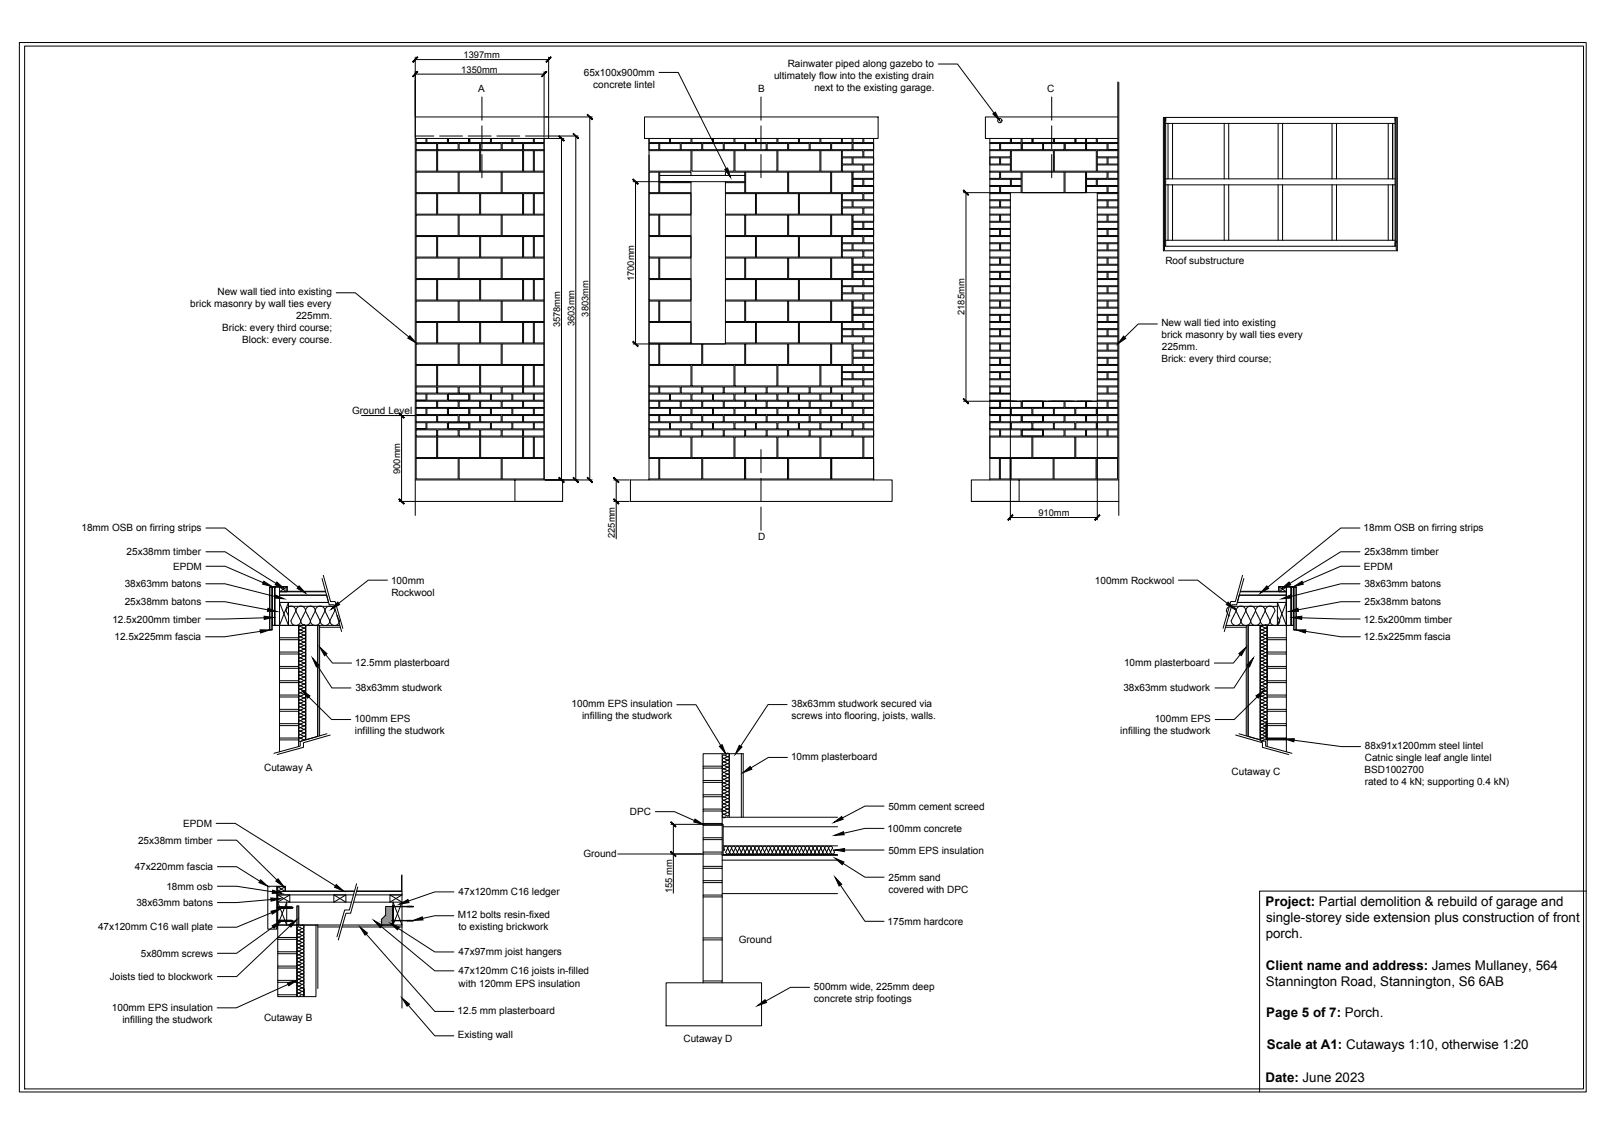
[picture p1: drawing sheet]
<svg xmlns="http://www.w3.org/2000/svg" width="841mm" height="594mm" viewBox="0 0 841 594" stroke-linecap="round" stroke-linejoin="round" font-family="sans-serif">
<!-- layer: 0 -->
<g fill="none" stroke="#000" stroke-width=".52">
<path d="M10 22h821v550h-821zM13 24h816v546h-816zM217 30v42M217 31h70M217 39h68M285 38v34M287 30v31M345 38h10l25 50M491 34h10l20 25M217 42v228M252 51v12M399 51v12"/>
<path d="M551 51v12M585 43v163h-5v-3h5M586 43v227M217 61h93M217 71h10M218 75h11v3h-11zM218 79h11v11h-11zM218 73v2M223 75h-5h5M223 73v2M224 73v2h10v-2M229 75h11v3h-11z"/>
<path d="M229 79h22v11h-22zM230 71h12M235 73v2h11v-2v2h-11zM240 75h11v3h-11zM245 71h12M246 73v2h11v-2M252 75h10v3h-10zM252 79h22v11h-22zM252 66v12M257 73v2h11v-2M260 71h12M263 75h11v3h-11z"/>
<path d="M269 73v2h10v-2M274 79h5v11h-5zM274 75h11v3h-11zM275 71h10M280 73v2h5v-2v178M285 79h-5v11h5M286 73h9M286 71h17M287 61v12h-70M294 73v178M302 71v180M309 61v190"/>
<path d="M338 61h122v12h-122zM340 75h5v3h-5zM345 75h11v3h-11zM351 73v2h-11v-2v17h22v-11h-22M351 73v2h11v-2M357 75h10v3h-10zM362 79h22v11h-22zM362 73v2h11v-2M368 75h11v3h-11zM374 73v2h10v-2M379 75h11v3h-11zM385 79h22v11h-22z"/>
<path d="M385 73v2h11v-2M390 75h11v3h-11zM396 73v2h11v-2M399 66v12M402 75h10v3h-10zM407 79h22v11h-22zM407 73v2h11v-2M413 75h11v3h-11zM419 73v2h10v-2M424 75h11v3h-11zM430 79h11v11h-11zM430 73v2h11v-2"/>
<path d="M436 75h10v3h-10zM441 79h11v3h-11zM441 73v2h5v-2M447 75h10v3h-10zM447 73v2h5v-2M452 73v2h5M457 73v178h10v12h-137v-12h10v-170M457 79h-5v3h5M518 79h11v3h-11M518 75h5v3h-5M518 73v178M518 73h67"/>
<path d="M524 75h11v3h-11zM529 73v2h-11M530 79h22v11h-22zM535 73v2h-5v-2v2M535 75h11v3h-11zM535 73v2h5v-2M535 75v3M546 75h11v3h-11zM546 75v3M551 66v12M552 73v2h-11v-2v2M552 79h22v11h-22z"/>
<path d="M558 75h10v3h-10zM558 75v3M563 73v2h-11v-2v2M563 73v2v-2M568 73v2h-5M569 73v2h5v-2M569 75h11v3h-11zM575 73v2h10M585 79h-10v3h10M585 61h-69v12h2M585 75h-5v3h5M610 62v67z"/>
<path d="M610 62h-1v69M610 63v-1h121v1M610 65h121M612 65v29M614 65v29M641 65v29M643 65v29M669 65v29M672 65v29M698 65v29M700 65v29M727 65v29"/>
<path d="M729 65v29M731 62v67zM731 62h1v69M218 90h22v11h-22zM240 90h22v11h-22zM252 81v12M263 90h22v11h-22zM333 95v85M340 90h5v11h-5zM345 92h45M362 95v85M362 92v-2h-17v5"/>
<path d="M362 96h-17v5h17M380 96h10v5h-10M380 92v-2h10v5h-58M380 95v85h-18M390 90h22v11h-22zM399 81v12M413 90h22v11h-22zM436 90h10v11h-10zM441 86h11v4h-11zM441 83h5v3h-5zM446 90v11M447 98h10v3h-10z"/>
<path d="M447 94h5v3h-5zM447 90h10v3h-10zM447 83h10v3h-10zM457 86h-5v4h5M457 94h-5v3h5M518 86h11v4h-11h5v3h-5M518 94h11v3h-11M518 98h5v3M518 83h5v3h-5M524 90h11v3h-11zM524 83h5v3h-5zM530 94h5v3h-5z"/>
<path d="M551 81v12M558 90h10v11h-10zM569 90h11v3h-11zM569 94h5v3h-5zM569 90v3M575 83h5v3h-5zM585 86h-10v4h10h-5v3h5M585 94h-10v3h10M585 98h-5v3h5M585 83h-5v3h5M610 97h121M610 94h121"/>
<path d="M612 97v29M614 97v29M641 97v29M643 97v29M669 97v29M672 97v29M698 97v29M700 97v29M727 97v29M729 97v29M218 113h22v10h-22zM218 101h11v11h-11z"/>
<path d="M229 101h22v11h-22zM240 113h22v10h-22zM252 101h22v11h-22zM263 113h22v10h-22zM274 101h5v11h-5zM285 101h-5v11h5M340 113h5v10h-5zM340 101h22v11h-22zM362 113h-17v10h17M380 113h10v10h-10M380 101h16v11h-16M390 113h22v10h-22z"/>
<path d="M396 101h22v11h-22zM413 113h22v10h-22zM419 101h22v11h-22zM436 113h10v10h-10zM441 109h11v3h-11zM441 101h11v4h-11zM441 105h5v3h-5zM446 113v10M447 116h5v4h-5zM447 113h10v3h-10zM447 105h10v3h-10zM457 109h-5v3h5"/>
<path d="M457 101h-5v4h5M457 116h-5v4h5M505 101h75v-3h-11v3M506 101v109M518 116h11M518 120h11M518 113h5v3h-5M518 101h11M518 112h11M518 105h5v3h-5M518 109h11M518 105h11"/>
<path d="M524 101v-3h11v3M529 113h-5v3h5M529 105h-5v3h5M529 101v105M535 101v-11h22v11M575 116h10M575 120h10M575 113h5v3h-5M575 101h10M575 112h10M575 101v109M575 105h5v3h-5"/>
<path d="M575 109h10M575 105h10M585 113h-5v3h5M585 105h-5v3h5M218 135h22v11h-22zM218 124h11v11h-11zM229 124h22v11h-22zM240 135h22v11h-22zM252 124h22v11h-22zM263 135h22v11h-22zM274 124h5v11h-5zM285 124h-5v11h5"/>
<path d="M340 135h5v11h-5zM340 124h22v11h-22zM362 135h-17v11h17M380 135h10v11h-10M380 124h16v11h-16M390 135h22v11h-22zM396 124h22v11h-22zM413 135h22v11h-22zM419 124h22v11h-22zM436 135h10v11h-10zM441 131h11v4h-11zM441 124h11v3h-11z"/>
<path d="M441 128h5v3h-5zM446 135v11M447 139h5v3h-5zM447 135h10v3h-10zM447 128h10v3h-10zM447 120h10v3h-10zM457 131h-5v4h5M457 124h-5v3h5M457 139h-5v3h5M518 139h11M518 135h5v3h-5M518 120h5v3h-5"/>
<path d="M518 124h11M518 135h11M518 128h5v3h-5M518 131h11M518 127h11M529 135h-5v3h5M529 120h-5v3h5M529 128h-5v3h5M575 139h10M575 135h5v3h-5M575 120h5v3h-5M575 124h10"/>
<path d="M575 135h10M575 128h5v3h-5M575 131h10M575 127h10M585 135h-5v3h5M585 120h-5v3h5M585 128h-5v3h5M609 131h123M610 129v2h-1M610 126h121M731 127v2h-121M731 129v2h1"/>
<path d="M176 153h10l28 24M218 158h22v10h-22zM218 146h11v11h-11zM229 146h22v11h-22zM240 158h22v10h-22zM252 146h22v11h-22zM263 158h22v10h-22zM274 146h5v11h-5zM285 146h-5v11h5M340 158h5v10h-5zM340 146h22v11h-22zM362 158h-17v10h17"/>
<path d="M380 158h10v10h-10M380 146h16v11h-16M390 158h22v10h-22zM396 146h22v11h-22zM413 158h22v10h-22zM419 146h22v11h-22zM436 158h10v10h-10zM441 154h11v3h-11zM441 146h11v4h-11zM441 150h5v3h-5zM446 158v10M447 158h10v3h-10z"/>
<path d="M447 150h10v3h-10zM447 143h10v3h-10zM457 154h-5v3h5M457 146h-5v4h5M518 142h11M518 158h5v3h-5M518 143h5v3h-5M518 146h11M518 157h11M518 150h5v3h-5M518 154h11M518 150h11"/>
<path d="M529 158h-5v3h5M529 143h-5v3h5M529 150h-5v3h5M575 142h10M575 158h5v3h-5M575 143h5v3h-5M575 146h10M575 157h10M575 150h5v3h-5M575 154h10M575 150h10M585 158h-5v3h5"/>
<path d="M585 143h-5v3h5M585 150h-5v3h5M218 169h11v11h-11zM229 169h22v11h-22zM252 169h22v11h-22zM274 169h5v11h-5zM285 169h-5v11h5M340 169h22v11h-22zM380 169h16v11h-16M396 169h22v11h-22zM419 169h22v11h-22zM441 176h11v4h-11z"/>
<path d="M441 169h11v3h-11zM441 173h5v3h-5zM447 173h10v3h-10zM447 165h10v3h-10zM447 161h5v4h-5zM457 176h-5v4h5M457 169h-5v3h5M457 161h-5v4h5M518 161h11M518 165h11M518 169h11M518 180h11"/>
<path d="M518 165h5v3h-5M518 176h11M518 173h5v3h-5M518 172h11M529 165h-5v3h5M529 173h-5v3h5M575 161h10M575 165h10M575 169h10M575 180h10M575 165h5v3h-5M575 176h10"/>
<path d="M575 173h5v3h-5M575 172h10M585 165h-5v3h5M585 173h-5v3h5M606 170h-10l-7 7M218 180h22v11h-22zM218 191h11v11h-11zM229 191h22v11h-22zM240 180h22v11h-22zM252 191h22v11h-22zM263 180h22v11h-22zM274 191h5v11h-5z"/>
<path d="M285 191h-5v11h5M332 180h29M340 191h22v11h-22zM340 180h5v11h-5zM345 180h22v11h-22zM362 191h22v11h-22zM368 180h22v11h-22zM385 191h22v11h-22zM390 180h22v11h-22zM407 191h22v11h-22zM413 180h22v11h-22zM430 191h11v11h-11z"/>
<path d="M436 180h10v11h-10zM441 199h11v3h-11zM441 191h11v4h-11zM441 195h5v3h-5zM447 195h10v3h-10zM447 188h10v3h-10zM447 184h5v3h-5zM447 180h10v3h-10zM457 199h-5v3h5M457 191h-5v4h5M457 184h-5v3h5M518 184h11"/>
<path d="M518 187h11M518 180h5v3h-5M518 195h5v3h-5M518 199h11M518 195h11M518 191h11M518 188h5v3h-5M529 180h-5v3h5M529 195h-5v3h5M529 188h-5v3h5M575 184h10M575 187h10"/>
<path d="M575 180h5v3h-5M575 195h5v3h-5M575 199h10M575 195h10M575 191h10M575 188h5v3h-5M585 180h-5v3h5M585 195h-5v3h5M585 188h-5v3h5M189 218h28M210 218v45M218 218h11v3h-11z"/>
<path d="M218 210h11v3h-11zM218 203h11v3h-11zM218 217v-3h5v3M218 210v-4h5v4M223 217h-5h5M223 210h-5h5M224 214h10v3h-10zM224 206h10v4h-10zM229 218h11v3h-11zM229 210h11v3h-11zM229 203h11v3h-11zM235 214h11v3h-11z"/>
<path d="M235 206h11v4h-11zM240 218h11v3h-11zM240 210h11v3h-11zM240 203h11v3h-11zM246 214h11v3h-11zM246 206h11v4h-11zM252 218h10v3h-10zM252 210h10v3h-10zM252 203h10v3h-10zM257 214h11v3h-11zM257 206h11v4h-11zM263 218h11v3h-11z"/>
<path d="M263 210h11v3h-11zM263 203h11v3h-11zM269 214h10v3h-10zM269 206h10v4h-10zM274 218h11v3h-11zM274 210h11v3h-11zM274 203h11v3h-11zM280 214h5v3h-5zM280 206h5v4h-5zM340 214h11v3h-11zM340 206h11v4h-11zM340 203h5v3h-5z"/>
<path d="M340 210h5v3h-5zM340 218h5v3h-5zM345 218h11v3h-11zM345 210h11v3h-11zM345 203h11v3h-11zM351 214h11v3h-11zM351 206h11v4h-11zM357 218h10v3h-10zM357 210h10v3h-10zM357 203h10v3h-10zM362 214h11v3h-11zM362 206h11v4h-11z"/>
<path d="M368 218h11v3h-11zM368 210h11v3h-11zM368 203h11v3h-11zM374 214h10v3h-10zM374 206h10v4h-10zM379 218h11v3h-11zM379 210h11v3h-11zM379 203h11v3h-11zM385 214h11v3h-11zM385 206h11v4h-11zM390 218h11v3h-11zM390 210h11v3h-11z"/>
<path d="M390 203h11v3h-11zM396 214h11v3h-11zM396 206h11v4h-11zM402 218h10v3h-10zM402 210h10v3h-10zM402 203h10v3h-10zM407 214h11v3h-11zM407 206h11v4h-11zM413 218h11v3h-11zM413 210h11v3h-11zM413 203h11v3h-11zM419 214h10v3h-10z"/>
<path d="M419 206h10v4h-10zM424 218h11v3h-11zM424 210h11v3h-11zM424 203h11v3h-11zM430 214h11v3h-11zM430 206h11v4h-11zM436 218h10v3h-10zM436 210h10v3h-10zM436 203h10v3h-10zM441 214h11v3h-11zM441 206h11v4h-11zM447 218h10v3h-10z"/>
<path d="M447 210h10v3h-10zM447 203h10v3h-10zM457 214h-5v3h5M457 206h-5v4h5M505 210h26M518 214h11v3h-11zM518 206h11v4M518 218h62v3h-11v-3M518 213h5M518 203h5v3h-5M518 202h11M518 217h5"/>
<path d="M518 214h5M518 206h11M523 213h-5h5M523 218v3h-5M523 210v3M524 218h11v3h-11zM524 210h11v3h-11zM529 210h-11M529 203h-5v3h5M529 211v61M530 214h10v3h-10zM533 210h-10h49"/>
<path d="M534 210h14M535 218h11v3h-11zM535 210h11v3h-11zM541 214h11v3h-11zM546 218h11v3h-11zM546 210h11v3h-11zM549 210h14M552 210h.1M552 214h11v3h-11zM558 218h10v3h-10zM558 210h10v3h-10zM563 214h11v3h-11z"/>
<path d="M564 210h16v3h-11v-3M575 203h5v3h-5M575 206h10v4h-10M575 214h10v3h-10M575 211v61M575 202h10M580 210h5v3h-5zM580 218h5v3h-5zM218 225h11v3h-11zM218 229h11v11h-11zM218 225v-4h5v4M223 225h-5h5"/>
<path d="M224 221h10v4h-10zM229 225h11v3h-11zM229 229h22v11h-22zM235 221h11v4h-11zM240 225h11v3h-11zM246 221h11v4h-11zM252 225h10v3h-10zM252 229h22v11h-22zM257 221h11v4h-11zM263 225h11v3h-11zM269 221h10v4h-10zM274 229h5v11h-5z"/>
<path d="M274 225h11v3h-11zM280 221h5v4h-5zM285 229h-5v11h5M340 221h11v4h-11zM340 229h22v11h-22zM340 225h5v3h-5zM345 225h11v3h-11zM351 221h11v4h-11zM357 225h10v3h-10zM362 221h11v4h-11zM362 229h22v11h-22zM368 225h11v3h-11z"/>
<path d="M374 221h10v4h-10zM379 225h11v3h-11zM385 221h11v4h-11zM385 229h22v11h-22zM390 225h11v3h-11zM396 221h11v4h-11zM399 236v12M402 225h10v3h-10zM407 221h11v4h-11zM407 229h22v11h-22zM413 225h11v3h-11zM419 221h10v4h-10z"/>
<path d="M424 225h11v3h-11zM430 221h11v4h-11zM430 229h22v11h-22zM436 225h10v3h-10zM441 221h11v4h-11zM447 225h10v3h-10zM457 221h-5v4h5M457 229h-5v11h5M518 221h11v4h-11zM518 225h5v3h-5M518 229h22v11h-22M524 225h11v3h-11z"/>
<path d="M530 221h10v4h-10zM535 225h11v3h-11zM541 229h22v11h-22zM541 221h11v4h-11zM546 225h11v3h-11zM552 221h11v4h-11zM558 225h10v3h-10zM563 221h11v4h-11zM563 229h22v11h-22zM569 225h11v3h-11zM575 221h10v4h-10M580 225h5v3h-5z"/>
<path d="M217 251h78v12h-25v-12M218 240h22v11h-22zM240 240h22v11h-22zM285 240h-22v11h22M286 251h24M321 251h9M323 251v31M340 240h5v11h-5M345 240h22v11h-22zM368 240h22v11h-22zM390 240v11M390 240h22v11h-22z"/>
<path d="M399 251v12M412 240v11M413 240h22v11h-22zM436 240v11M457 251v-11h-21v11h21h-117M518 240h5v11h-5M524 240h5v11h-5zM529 240h23v11h-23zM534 251v12h-25v-12h77M552 240h22v11h-22zM574 240h11v11h-11zM108 277h10l38 31"/>
<path d="M209 263h86M321 263h9M399 266v12M509 263h77M529 271h46M712 277h-10l-38 31M108 297h10l20 8M108 289h10l27 17M712 297h-10l-20 8M712 289h-10l-27 17M108 306h10l26 6M108 315h10l22 4"/>
<path d="M141 308h1v22h-1zM142 308h-1v22h1v-23h8v3h20M143 308h1v20h-1zM144 308h-1v20h1M144 308h2v20h-2zM146 308h4v2h-4zM146 312v4h26M146 312h25l1 4h-26zM150 310l-4-2h-2v20h2l5-12v12h-5v-12l5 12h27M150 308l-4 2M151 318h25M169 303l3 14h3l4 14"/>
<path d="M169 301l4 14h2l5 14M171 310h-25v2h25M203 304h-10l-16 12M617 304h10l16 12M644 318h25M649 312h25v4h-26zM649 310h25v2h-25M651 301l-4 14h-2l-5 14M651 303l-3 14h-3l-4 14M670 308h4v2h-4zM670 310l4-2h2v20h-2l-5-12v12h5v-12l-5 12h-27M670 308l4 2"/>
<path d="M674 312v4h-26M674 308h2v20h-2zM676 308h1v20h-1M676 308h1v20h-1zM678 308h1v22h-1v-23h-8v3h-20M678 308h1v22h-1zM712 306h-10l-26 6M712 315h-10l-22 4M136 331l-18 3h-10M138 324h-30M146 335v-1h10v1M146 334v-6h10v6"/>
<path d="M155 320l-3 5a2.6 2.6 0 0 0 3 3 2.6 2.6 0 0 0 3-3M155 320a2.6 2.6 0 0 1 2-2 2.6 2.6 0 0 1 3 2M155 320l2 5M155 320a2.6 2.6 0 0 0-3-2 2.6 2.6 0 0 0-2 2l1 3M157 330l2 1M157 332l2 1M157 334l2 1M157 335l2 1M157 337l2 1M157 339l2 1M157 330a.9 .9 0 0 0-1 1 .9 .9 0 0 0 1 1M157 332a.9 .9 0 0 0-1 1 .9 .9 0 0 0 1 1"/>
<path d="M157 334a.9 .9 0 0 0-1 1 .9 .9 0 0 0 1 0M157 335a.9 .9 0 0 0-1 1 .9 .9 0 0 0 1 1M157 337a.9 .9 0 0 0-1 1 .9 .9 0 0 0 1 1M157 339a.9 .9 0 0 0-1 1 .9 .9 0 0 0 1 1M157 325a2.6 2.6 0 0 0 3 3 2.6 2.6 0 0 0 3-3M158 328l1-1a.9 .9 0 0 1 1 1 .9 .9 0 0 1-1 1M159 329l-2-1a.9 .9 0 0 0-1 1 .9 .9 0 0 0 1 1M159 329l-2 1M159 331l-2 1M159 333l-2 1M159 335h-2M159 336l-2 1"/>
<path d="M159 338l-2 1M159 329a.9 .9 0 0 1 1 1 .9 .9 0 0 1-1 1M159 331a.9 .9 0 0 1 1 1 .9 .9 0 0 1-1 1M159 333a.9 .9 0 0 1 1 1 .9 .9 0 0 1-1 1M159 335a.9 .9 0 0 1 1 0 .9 .9 0 0 1-1 1M159 336a.9 .9 0 0 1 1 1 .9 .9 0 0 1-1 1M159 338a.9 .9 0 0 1 1 1 .9 .9 0 0 1-1 1M160 320a2.6 2.6 0 0 1 3-2 2.6 2.6 0 0 1 2 2M160 320l-3 5M160 320l3 5M160 328h6v58l-6 2zM160 328v60"/>
<path d="M163 325a2.6 2.6 0 0 0 2 3 2.6 2.6 0 0 0 3-3M165 320a2.6 2.6 0 0 1 3-2 2.6 2.6 0 0 1 2 2M165 320l-2 5M165 320l3 5M166 328v58M167 329h11M168 325a2.6 2.6 0 0 0 2 3 2.6 2.6 0 0 0 3-3M170 320a2.6 2.6 0 0 1 3-2 2.6 2.6 0 0 1 2 2l-2 5M170 320l-2 5M170 320l3 5M177 323l1 2a2.6 2.6 0 0 1-3 3 2.6 2.6 0 0 1-2-3M177 323h.1"/>
<path d="M642 329h11M643 323h.1M647 320a2.6 2.6 0 0 1 3-2 2.6 2.6 0 0 1 2 2M647 320l-2 5a2.6 2.6 0 0 0 2 3 2.6 2.6 0 0 0 3-3M647 320l3 5M647 320a2.6 2.6 0 0 0-2-2 2.6 2.6 0 0 0-3 2l1 3M650 325a2.6 2.6 0 0 0 2 3 2.6 2.6 0 0 0 3-3M652 320a2.6 2.6 0 0 1 3-2 2.6 2.6 0 0 1 3 2M652 320l3 5M652 320l-2 5M654 328h6v60l-6-2zM654 328v58"/>
<path d="M655 325a2.6 2.6 0 0 0 2 3 2.6 2.6 0 0 0 3-3M657 320a2.6 2.6 0 0 1 3-2 2.6 2.6 0 0 1 3 2M657 320l3 5M657 320l-2 5M660 328v60M660 325a2.6 2.6 0 0 0 3 3 2.6 2.6 0 0 0 2-3M661 330l2 1M661 332l2 1M661 334l2 1M661 335l2 1M661 337l2 1M661 339l2 1"/>
<path d="M661 330a.9 .9 0 0 0-1 1 .9 .9 0 0 0 1 1M661 332a.9 .9 0 0 0-1 1 .9 .9 0 0 0 1 1M661 334a.9 .9 0 0 0-1 1 .9 .9 0 0 0 1 0M661 335a.9 .9 0 0 0-1 1 .9 .9 0 0 0 1 1M661 337a.9 .9 0 0 0-1 1 .9 .9 0 0 0 1 1M661 339a.9 .9 0 0 0-1 1 .9 .9 0 0 0 1 1M662 328l1-1a.9 .9 0 0 1 1 1 .9 .9 0 0 1-1 1M663 320a2.6 2.6 0 0 1 2-2 2.6 2.6 0 0 1 3 2l-3 5M663 320l2 5M663 320l-3 5M663 329l-2-1a.9 .9 0 0 0-1 1 .9 .9 0 0 0 1 1M663 329l-2 1"/>
<path d="M663 331l-2 1M663 333l-2 1M663 335h-2M663 336l-2 1M663 338l-2 1M663 329a.9 .9 0 0 1 1 1 .9 .9 0 0 1-1 1M663 331a.9 .9 0 0 1 1 1 .9 .9 0 0 1-1 1M663 333a.9 .9 0 0 1 1 1 .9 .9 0 0 1-1 1M663 335a.9 .9 0 0 1 1 0 .9 .9 0 0 1-1 1M663 336a.9 .9 0 0 1 1 1 .9 .9 0 0 1-1 1M663 338a.9 .9 0 0 1 1 1 .9 .9 0 0 1-1 1M664 335v-1h10v1"/>
<path d="M664 334v-6h10v6M669 323l1 2a2.5 2.5 0 0 1-2 3 2.5 2.5 0 0 1-3-3M682 324h30M684 331l18 3h10M146 358v-1h10v1v-30h11v58M146 357v-7h10v7M146 350v-1h10v1M146 349v-6h10v6M146 343v-1h10v1M146 342v-7h10v7M157 341l2 1M157 343l2 1"/>
<path d="M157 345l2 1h-2M157 346l2 1M157 348l2 1M157 352l2 1M157 354l2 1M157 356l2 1M157 357l2 1M157 359l2 1M157 341a.9 .9 0 0 0-1 1 .9 .9 0 0 0 1 1M157 343a.9 .9 0 0 0-1 1 .9 .9 0 0 0 1 1M157 345a.9 .9 0 0 0-1 1 .9 .9 0 0 0 1 0M157 346a.9 .9 0 0 0-1 1 .9 .9 0 0 0 1 1"/>
<path d="M157 348a.9 .9 0 0 0-1 1 .9 .9 0 0 0 1 1 .9 .9 0 0 0-1 1 .9 .9 0 0 0 1 1M157 352a.9 .9 0 0 0-1 1 .9 .9 0 0 0 1 1M157 354a.9 .9 0 0 0-1 1 .9 .9 0 0 0 1 1M157 356a.9 .9 0 0 0-1 0 .9 .9 0 0 0 1 1M157 357a.9 .9 0 0 0-1 1 .9 .9 0 0 0 1 1M157 359a.9 .9 0 0 0-1 1 .9 .9 0 0 0 1 1M159 340l-2 1M159 342l-2 1M159 344l-2 1M159 347l-2 1M159 349l-2 1 2 1M159 351l-2 1"/>
<path d="M159 353l-2 1M159 355l-2 1M159 357h-2M159 358l-2 1M159 340a.9 .9 0 0 1 1 1 .9 .9 0 0 1-1 1M159 342a.9 .9 0 0 1 1 1 .9 .9 0 0 1-1 1M159 344a.9 .9 0 0 1 1 1 .9 .9 0 0 1-1 0 .9 .9 0 0 1 1 1 .9 .9 0 0 1-1 1M159 347a.9 .9 0 0 1 1 1 .9 .9 0 0 1-1 1M159 349a.9 .9 0 0 1 1 1 .9 .9 0 0 1-1 1M159 351a.9 .9 0 0 1 1 1 .9 .9 0 0 1-1 1M159 353a.9 .9 0 0 1 1 1 .9 .9 0 0 1-1 1M159 355a.9 .9 0 0 1 1 1 .9 .9 0 0 1-1 0"/>
<path d="M159 357a.9 .9 0 0 1 1 0 .9 .9 0 0 1-1 1M159 358a.9 .9 0 0 1 1 1 .9 .9 0 0 1-1 1M166 349l8 11h10M171 343l3 4h10M649 343l-3 4h-10M654 349l-8 11h-10M661 341l2 1M661 343l2 1M661 345l2 1h-2M661 346l2 1M661 348l2 1M661 352l2 1"/>
<path d="M661 354l2 1M661 356l2 1M661 357l2 1M661 359l2 1M661 341a.9 .9 0 0 0-1 1 .9 .9 0 0 0 1 1M661 343a.9 .9 0 0 0-1 1 .9 .9 0 0 0 1 1M661 345a.9 .9 0 0 0-1 1 .9 .9 0 0 0 1 0M661 346a.9 .9 0 0 0-1 1 .9 .9 0 0 0 1 1M661 348a.9 .9 0 0 0-1 1 .9 .9 0 0 0 1 1 .9 .9 0 0 0-1 1 .9 .9 0 0 0 1 1M661 352a.9 .9 0 0 0-1 1 .9 .9 0 0 0 1 1M661 354a.9 .9 0 0 0-1 1 .9 .9 0 0 0 1 1M661 356a.9 .9 0 0 0-1 0 .9 .9 0 0 0 1 1"/>
<path d="M661 357a.9 .9 0 0 0-1 1 .9 .9 0 0 0 1 1M661 359a.9 .9 0 0 0-1 1 .9 .9 0 0 0 1 1M663 340l-2 1M663 342l-2 1M663 344l-2 1M663 347l-2 1M663 349l-2 1 2 1M663 351l-2 1M663 353l-2 1M663 355l-2 1M663 357h-2M663 358l-2 1"/>
<path d="M663 340a.9 .9 0 0 1 1 1 .9 .9 0 0 1-1 1M663 342a.9 .9 0 0 1 1 1 .9 .9 0 0 1-1 1M663 344a.9 .9 0 0 1 1 1 .9 .9 0 0 1-1 0 .9 .9 0 0 1 1 1 .9 .9 0 0 1-1 1M663 347a.9 .9 0 0 1 1 1 .9 .9 0 0 1-1 1M663 349a.9 .9 0 0 1 1 1 .9 .9 0 0 1-1 1M663 351a.9 .9 0 0 1 1 1 .9 .9 0 0 1-1 1M663 353a.9 .9 0 0 1 1 1 .9 .9 0 0 1-1 1M663 355a.9 .9 0 0 1 1 1 .9 .9 0 0 1-1 0M663 357a.9 .9 0 0 1 1 0 .9 .9 0 0 1-1 1M663 358a.9 .9 0 0 1 1 1 .9 .9 0 0 1-1 1M664 357v-7h10v7M664 350v-1h10v1"/>
<path d="M664 349v-6h10v6M664 343v-1h10v1M664 342v-7h10v7M674 358v-1h-10v1v-30h-11v58M146 379v-6h10v6M146 373v-1h10v1M146 372v-7h10v7M146 365v-1h10v1M146 364v-6h10v6M157 361l2 1M157 363l2 1M157 365l2 1"/>
<path d="M157 367h2M157 368l2 1M157 370l2 1M157 372l2 1M157 374l2 1M157 378h2M157 379l2 1M157 361a.9 .9 0 0 0-1 1 .9 .9 0 0 0 1 1M157 363a.9 .9 0 0 0-1 1 .9 .9 0 0 0 1 1M157 365a.9 .9 0 0 0-1 1 .9 .9 0 0 0 1 1M157 367a.9 .9 0 0 0-1 0 .9 .9 0 0 0 1 1M157 368a.9 .9 0 0 0-1 1 .9 .9 0 0 0 1 1"/>
<path d="M157 370a.9 .9 0 0 0-1 1 .9 .9 0 0 0 1 1M157 372a.9 .9 0 0 0-1 1 .9 .9 0 0 0 1 1M157 374a.9 .9 0 0 0-1 1 .9 .9 0 0 0 1 1 .9 .9 0 0 0-1 1 .9 .9 0 0 0 1 1M157 378a.9 .9 0 0 0-1 0 .9 .9 0 0 0 1 1M157 379a.9 .9 0 0 0-1 1 .9 .9 0 0 0 1 1M159 360l-2 1M159 362l-2 1M159 364l-2 1M159 366l-2 1M159 367l-2 1M159 369l-2 1M159 371l-2 1"/>
<path d="M159 373l-2 1M159 375l-2 1 2 1M159 377l-2 1M159 378l-2 1M159 360a.9 .9 0 0 1 1 1 .9 .9 0 0 1-1 1M159 362a.9 .9 0 0 1 1 1 .9 .9 0 0 1-1 1M159 364a.9 .9 0 0 1 1 1 .9 .9 0 0 1-1 1M159 366a.9 .9 0 0 1 1 1 .9 .9 0 0 1-1 0M159 367a.9 .9 0 0 1 1 1 .9 .9 0 0 1-1 1M159 369a.9 .9 0 0 1 1 1 .9 .9 0 0 1-1 1M159 371a.9 .9 0 0 1 1 1 .9 .9 0 0 1-1 1M159 373a.9 .9 0 0 1 1 1 .9 .9 0 0 1-1 1"/>
<path d="M159 375a.9 .9 0 0 1 1 1 .9 .9 0 0 1-1 1M159 377a.9 .9 0 0 1 1 1 .9 .9 0 0 1-1 0M159 378a.9 .9 0 0 1 1 1 .9 .9 0 0 1-1 1M162 365l12 12h10M354 369h10l13 22M412 369h-10l-14 22M658 365l-12 12h-10M661 361l2 1M661 363l2 1M661 365l2 1M661 367h2M661 368l2 1"/>
<path d="M661 370l2 1M661 372l2 1M661 374l2 1M661 378h2M661 379l2 1M661 361a.9 .9 0 0 0-1 1 .9 .9 0 0 0 1 1M661 363a.9 .9 0 0 0-1 1 .9 .9 0 0 0 1 1M661 365a.9 .9 0 0 0-1 1 .9 .9 0 0 0 1 1M661 367a.9 .9 0 0 0-1 0 .9 .9 0 0 0 1 1M661 368a.9 .9 0 0 0-1 1 .9 .9 0 0 0 1 1M661 370a.9 .9 0 0 0-1 1 .9 .9 0 0 0 1 1M661 372a.9 .9 0 0 0-1 1 .9 .9 0 0 0 1 1"/>
<path d="M661 374a.9 .9 0 0 0-1 1 .9 .9 0 0 0 1 1 .9 .9 0 0 0-1 1 .9 .9 0 0 0 1 1M661 378a.9 .9 0 0 0-1 0 .9 .9 0 0 0 1 1M661 379a.9 .9 0 0 0-1 1 .9 .9 0 0 0 1 1M663 360l-2 1M663 362l-2 1M663 364l-2 1M663 366l-2 1M663 367l-2 1M663 369l-2 1M663 371l-2 1M663 373l-2 1M663 375l-2 1 2 1"/>
<path d="M663 377l-2 1M663 378l-2 1M663 360a.9 .9 0 0 1 1 1 .9 .9 0 0 1-1 1M663 362a.9 .9 0 0 1 1 1 .9 .9 0 0 1-1 1M663 364a.9 .9 0 0 1 1 1 .9 .9 0 0 1-1 1M663 366a.9 .9 0 0 1 1 1 .9 .9 0 0 1-1 0M663 367a.9 .9 0 0 1 1 1 .9 .9 0 0 1-1 1M663 369a.9 .9 0 0 1 1 1 .9 .9 0 0 1-1 1M663 371a.9 .9 0 0 1 1 1 .9 .9 0 0 1-1 1M663 373a.9 .9 0 0 1 1 1 .9 .9 0 0 1-1 1M663 375a.9 .9 0 0 1 1 1 .9 .9 0 0 1-1 1M663 377a.9 .9 0 0 1 1 1 .9 .9 0 0 1-1 0"/>
<path d="M663 378a.9 .9 0 0 1 1 1 .9 .9 0 0 1-1 1M663 378v9h10h-10zM664 379v-6h10v6M664 373v-1h10v1M664 372v-7h10v7M664 365v-1h10v1M664 364v-6h10v6M146 380h10v7h-10zM146 380v-1h10v1M146 387v1M156 391v-3h-10v6M156 387h.1"/>
<path d="M157 381l2 1M157 383l2 1M157 385l2 1M157 381a.9 .9 0 0 0-1 1 .9 .9 0 0 0 1 1M157 383a.9 .9 0 0 0-1 1 .9 .9 0 0 0 1 1M157 385a.9 .9 0 0 0-1 1 .9 .9 0 0 0 1 1M157 387a.9 .9 0 0 0-1 1 .9 .9 0 0 0 1 1l1-1M159 380l-2 1M159 382l-2 1M159 384l-2 1M159 386l-2 1M159 380a.9 .9 0 0 1 1 1 .9 .9 0 0 1-1 1"/>
<path d="M159 382a.9 .9 0 0 1 1 1 .9 .9 0 0 1-1 1M159 384a.9 .9 0 0 1 1 1 .9 .9 0 0 1-1 1M159 386a.9 .9 0 0 1 1 1 .9 .9 0 0 1-1 1l-2-1M171 384l-14 4v3l-14 4M173 385l-14 4v3l-14 3M378 395h11v33M379 399l2 1M379 397l2 1M379 399a.9 .9 0 0 0-1 1 .9 .9 0 0 0 1 1M379 397a.9 .9 0 0 0-1 1 .9 .9 0 0 0 1 1M380 395h1a.9 .9 0 0 1 1 0 .9 .9 0 0 1-1 1M381 396l-2-1a.9 .9 0 0 0-1 1 .9 .9 0 0 0 1 1"/>
<path d="M381 398l-2 1M381 396l-2 1M381 398a.9 .9 0 0 1 1 1 .9 .9 0 0 1-1 1M381 396a.9 .9 0 0 1 1 1 .9 .9 0 0 1-1 1M382 395v33M388 395v33M412 397h-10l-9 5M647 385l14 4v3l14 3M649 384l14 4v3l14 4M661 381l2 1M661 383l2 1M661 385l2 1"/>
<path d="M661 381a.9 .9 0 0 0-1 1 .9 .9 0 0 0 1 1M661 383a.9 .9 0 0 0-1 1 .9 .9 0 0 0 1 1M661 385a.9 .9 0 0 0-1 1 .9 .9 0 0 0 1 1M661 387a.9 .9 0 0 0-1 1 .9 .9 0 0 0 1 1l1-1M663 380l-2 1M663 382l-2 1M663 384l-2 1M663 386l-2 1M663 380a.9 .9 0 0 1 1 1 .9 .9 0 0 1-1 1M663 382a.9 .9 0 0 1 1 1 .9 .9 0 0 1-1 1M663 384a.9 .9 0 0 1 1 1 .9 .9 0 0 1-1 1M663 386a.9 .9 0 0 1 1 1 .9 .9 0 0 1-1 1l-2-1"/>
<path d="M664 380h10v7h-10zM664 380v-1h10v1M664 391v-3h10v6M664 387h.1M664 387v1M674 387v1M678 388l25 3h9M368 417v-1h10v1M368 416v-6h10v6M368 410v-1h10v1M368 409v-7h10v7M368 402v-1h10v1"/>
<path d="M368 401v-6h10v6M379 419l2 1M379 417l2 1M379 416l2 1M379 414l2 1-2 1M379 412l2 1M379 406l2 1M379 405l2 1M379 403l2 1M379 401l2 1M379 419a.9 .9 0 0 0-1 1 .9 .9 0 0 0 1 1M379 417a.9 .9 0 0 0-1 1 .9 .9 0 0 0 1 1"/>
<path d="M379 416a.9 .9 0 0 0-1 1 .9 .9 0 0 0 1 0M379 414a.9 .9 0 0 0-1 1 .9 .9 0 0 0 1 1M379 412a.9 .9 0 0 0-1 1 .9 .9 0 0 0 1 1M379 406a.9 .9 0 0 0-1 1 .9 .9 0 0 0 1 1 .9 .9 0 0 0-1 1 .9 .9 0 0 0 1 1 .9 .9 0 0 0-1 1 .9 .9 0 0 0 1 1M379 405a.9 .9 0 0 0-1 1 .9 .9 0 0 0 1 0M379 403a.9 .9 0 0 0-1 1 .9 .9 0 0 0 1 1M379 401a.9 .9 0 0 0-1 1 .9 .9 0 0 0 1 1M381 400l-2 1M381 404l-2 1M381 406h-2M381 418l-2 1M381 417h-2"/>
<path d="M381 413l-2 1M381 411l-2 1M381 409l-2 1 2 1M381 407l-2 1 2 1M381 402l-2 1M381 418a.9 .9 0 0 1 1 1 .9 .9 0 0 1-1 1M381 417a.9 .9 0 0 1 1 0 .9 .9 0 0 1-1 1M381 413a.9 .9 0 0 1 1 1 .9 .9 0 0 1-1 1 .9 .9 0 0 1 1 1 .9 .9 0 0 1-1 0M381 411a.9 .9 0 0 1 1 1 .9 .9 0 0 1-1 1M381 409a.9 .9 0 0 1 1 1 .9 .9 0 0 1-1 1M381 407a.9 .9 0 0 1 1 1 .9 .9 0 0 1-1 1M381 406a.9 .9 0 0 1 1 0 .9 .9 0 0 1-1 1"/>
<path d="M381 404a.9 .9 0 0 1 1 1 .9 .9 0 0 1-1 1M381 402a.9 .9 0 0 1 1 1 .9 .9 0 0 1-1 1M381 400a.9 .9 0 0 1 1 1 .9 .9 0 0 1-1 1M113 431h10l53 33M343 425h10l11 5M351 432h17M353 432v36M368 440v-1h10v1M368 432v-1h10v1M368 431v-6h10v6M368 425v-1h10v1M368 424v-7h10v7"/>
<path d="M368 432h11v16h60M378 432h-10v7M378 432v7M378 428h61M379 433h60M379 425l2 1M379 423l2 1M379 421l2 1M379 427a.9 .9 0 0 0-1 0 .9 .9 0 0 0 1 1h1M379 425a.9 .9 0 0 0-1 1 .9 .9 0 0 0 1 1M379 423a.9 .9 0 0 0-1 1 .9 .9 0 0 0 1 1M379 421a.9 .9 0 0 0-1 1 .9 .9 0 0 0 1 1"/>
<path d="M381 426l-2 1M381 424l-2 1M381 422l-2 1M381 420l-2 1M381 426a.9 .9 0 0 1 1 1 .9 .9 0 0 1-1 0h-2M381 424a.9 .9 0 0 1 1 1 .9 .9 0 0 1-1 1M381 422a.9 .9 0 0 1 1 1 .9 .9 0 0 1-1 1M381 420a.9 .9 0 0 1 1 1 .9 .9 0 0 1-1 1M463 434h-10l-11 3M463 422h-10l-12 7M114 440h10l21 21M114 454h10l12 8"/>
<path d="M210 459v8h-23M211 458v27h-32M324 447h44v-1h10v1M368 455v-1h10v1M368 454v-7h10v7M368 446v-6h10v6M378 451h61M378 448h61M379 443h60M381 444l-1 2a1 1 0 0 0 1 1 1 1 0 0 0 1-1M381 444a1 1 0 0 1 1-1 1 1 0 0 1 1 1M381 444l1 2"/>
<path d="M381 444a1 1 0 0 0-1-1 1 1 0 0 0-1 1l1 1h-1M382 446a1 1 0 0 0 1 1 1 1 0 0 0 1-1M383 444a1 1 0 0 1 1-1 1 1 0 0 1 1 1M383 444l-1 2M383 444l1 2M384 446a1 1 0 0 0 1 1 1 1 0 0 0 1-1M385 444a1 1 0 0 1 1-1 1 1 0 0 1 1 1M385 444l-1 2M385 444l1 2M386 446a1 1 0 0 0 1 1 1 1 0 0 0 1-1M387 444a1 1 0 0 1 1-1 1 1 0 0 1 1 1M387 444l-1 2"/>
<path d="M387 444l1 2M388 446a1 1 0 0 0 1 1 1 1 0 0 0 1-1M389 444a1 1 0 0 1 1-1 1 1 0 0 1 1 1M389 444l-1 2M389 444l1 2M390 446a1 1 0 0 0 1 1 1 1 0 0 0 1-1M391 444a1 1 0 0 1 1-1 1 1 0 0 1 1 1M391 444l-1 2M391 444l1 2M392 446a1 1 0 0 0 1 1 1 1 0 0 0 1-1M393 444a1 1 0 0 1 1-1 1 1 0 0 1 1 1M393 444l-1 2"/>
<path d="M393 444l1 2M394 446a1 1 0 0 0 1 1 1 1 0 0 0 1-1M395 444a1 1 0 0 1 1-1 1 1 0 0 1 1 1M395 444l-1 2M395 444l1 2M396 446a1 1 0 0 0 1 1 1 1 0 0 0 1-1M397 444a1 1 0 0 1 1-1 1 1 0 0 1 1 1M397 444l-1 2M397 444l1 2M398 446a1 1 0 0 0 1 1 1 1 0 0 0 1-1M399 444a1 1 0 0 1 1-1 1 1 0 0 1 1 1M399 444l-1 2"/>
<path d="M399 444l1 2M400 446a1 1 0 0 0 1 1 1 1 0 0 0 1-1M401 444a1 1 0 0 1 1-1 1 1 0 0 1 1 1M401 444l-1 2M401 444l1 2M402 446a1 1 0 0 0 1 1 1 1 0 0 0 1-1M403 444a1 1 0 0 1 1-1 1 1 0 0 1 1 1M403 444l-1 2M403 444l1 2M404 446a1 1 0 0 0 1 1 1.1 1.1 0 0 0 2-1M405 444a1 1 0 0 1 1-1 1.1 1.1 0 0 1 2 1M405 444l-1 2"/>
<path d="M405 444l1 2M406 446a1.1 1.1 0 0 0 2 1 1 1 0 0 0 1-1M407 444a1.1 1.1 0 0 1 2-1 1 1 0 0 1 1 1M407 444l-1 2M407 444l2 2M409 446a1 1 0 0 0 1 1 1 1 0 0 0 1-1M410 444a1 1 0 0 1 1-1 1 1 0 0 1 1 1M410 444l-1 2M410 444l1 2M411 446a1 1 0 0 0 1 1 1 1 0 0 0 1-1M412 444a1 1 0 0 1 1-1 1 1 0 0 1 1 1M412 444l-1 2"/>
<path d="M412 444l1 2M413 446a1 1 0 0 0 1 1 1 1 0 0 0 1-1M414 444a1 1 0 0 1 1-1 1 1 0 0 1 1 1M414 444l-1 2M414 444l1 2M415 446a1 1 0 0 0 1 1 1 1 0 0 0 1-1M416 444a1 1 0 0 1 1-1 1 1 0 0 1 1 1M416 444l-1 2M416 444l1 2M417 446a1 1 0 0 0 1 1 1 1 0 0 0 1-1M418 444a1 1 0 0 1 1-1 1 1 0 0 1 1 1M418 444l-1 2"/>
<path d="M418 444l1 2M419 446a1 1 0 0 0 1 1 1 1 0 0 0 1-1M420 444a1 1 0 0 1 1-1 1 1 0 0 1 1 1M420 444l-1 2M420 444l1 2M421 446a1 1 0 0 0 1 1 1 1 0 0 0 1-1M422 444a1 1 0 0 1 1-1 1 1 0 0 1 1 1M422 444l-1 2M422 444l1 2M423 446a1 1 0 0 0 1 1 1 1 0 0 0 1-1M424 444a1 1 0 0 1 1-1 1 1 0 0 1 1 1M424 444l-1 2"/>
<path d="M424 444l1 2M425 446a1 1 0 0 0 1 1 1 1 0 0 0 1-1M426 444a1 1 0 0 1 1-1 1 1 0 0 1 1 1M426 444l-1 2M426 444l1 2M427 446a1 1 0 0 0 1 1 1 1 0 0 0 1-1M428 444a1 1 0 0 1 1-1 1 1 0 0 1 1 1M428 444l-1 2M428 444l1 2M429 446a1 1 0 0 0 1 1 1 1 0 0 0 1-1M430 444a1 1 0 0 1 1-1 1 1 0 0 1 1 1M430 444l-1 2"/>
<path d="M430 444l1 2M431 446a1 1 0 0 0 1 1 1 1 0 0 0 1-1M432 444a1 1 0 0 1 1-1 1 1 0 0 1 1 1M432 444l-1 2M432 444l1 2M433 446a1 1 0 0 0 1 1 1 1 0 0 0 1-1M434 444a1 1 0 0 1 1-1 1 1 0 0 1 1 1l-1 2M434 444l-1 2M434 444l1 2M437 445h-1l1 1a1 1 0 0 1-1 1 1 1 0 0 1-1-1M441 452l12 8h10M442 445h21"/>
<path d="M114 464h10l19 3M140 464h5v23h-5zM142 471l-18 2h-10M142 478l-18 8h-10M145 475v1M145 469v16h33M145 469l7 4v-4h-7v4h5M145 467v-3h4v3h-4v2M145 475h2M145 467h41M145 469h40M145 464l4 3"/>
<path d="M146 475v1M146 476h1M146 475h.1M146 476h.1M146 475l1 1M147 475h.1M147 475v1M147 476h.1M147 475h1M147 475l1 1M147 476h1M148 475h.1"/>
<path d="M148 475v1M148 476h.1M148 475h1M148 476h1M148 475l1 1M149 476h.1M149 475h.1M149 475v1M149 464l-4 3M149 475h1M149 476h1M150 475h.1"/>
<path d="M150 475v1M150 476h.1M150 475h1M150 476h1M150 473h34M150 473l-5 12M150 475l1 1M151 475h.1M151 475v1M151 476h.1M151 475h1M151 476h1"/>
<path d="M151 475l1 1M152 476h.1M152 475h.1M152 475v1M152 469l-7 4 5 12v-12M152 475h1M152 476h1M152 475l1 1M153 475h.1M153 475v1M153 476h.1M175 469l6 4v-4h-6v4l6-4"/>
<path d="M185 473h26M186 467h-36v-3h-5v22M186 469h25M187 463l-4 14h-3l-4 14M187 467h24M187 465l-3 13h-3l-4 14M204 469h7l-7 4zM204 469l7 4M205 475h.1M206 475h.1M206 474v1zM206 475h10z"/>
<path d="M211 473l-5 12h-6v-3l2-3v-4h4v10v-12l5 12v43M213 475h3zM216 475h.1M238 467h-10l-14 5M238 480h-10l-7 1M368 470v-1h10v1M368 469v-7h10v7M368 462v-1h10v1M368 461v-6h10v6M378 470h-10v22M378 470v21M378 468h61"/>
<path d="M440 464l13 19h10M831 467h-171v105M143 486l-19 13h-10M145 482v1M145 485h10v6h-10zM145 491v1h10v-1M145 492v7h10v-7M145 499v1h10v-1M145 500v6h10v-6M145 482h2M146 482v1M146 483h1"/>
<path d="M146 483h.1M146 482h.1M147 482h.1M147 482v1M147 483h.1M147 482h1M147 483h1M147 482l1 1M148 482h.1M148 482v1M148 483h.1M148 482h1"/>
<path d="M148 483h1M148 482l1 1M149 483h.1M149 482h.1M149 482v1M149 482h1M149 483h1M150 482h.1M150 483h.1M150 482v1M150 482h1M150 483h1"/>
<path d="M150 482l1 1M151 482h.1M151 482v1M151 483h.1M151 482h1M151 483h1M151 482l1 1M152 483h.1M152 482h.1M152 482v1M152 485l-28 27h-10M152 482h1"/>
<path d="M152 483h1M152 482l1 1M153 482h.1M153 482v1M153 483h.1M155 485v-10h1v10M155 485v30M155 485h11v33M156 486h2M156 487l2 1M156 489l2 1M156 491l2 1"/>
<path d="M156 493l2 1M156 495l2 1M156 496l2 1M156 498l2 1M156 485a.9 .9 0 0 0 0 1 .9 .9 0 0 0 0 1M156 487a.9 .9 0 0 0 0 1 .9 .9 0 0 0 0 1M156 489a.9 .9 0 0 0 0 1 .9 .9 0 0 0 0 1M156 491a.9 .9 0 0 0 0 1 .9 .9 0 0 0 0 1M156 493a.9 .9 0 0 0 0 1 .9 .9 0 0 0 0 1M156 495a.9 .9 0 0 0 0 1M156 496a.9 .9 0 0 0 0 1 .9 .9 0 0 0 0 1M156 498a.9 .9 0 0 0 0 1 .9 .9 0 0 0 0 1"/>
<path d="M157 485h1a.9 .9 0 0 1 1 1 .9 .9 0 0 1-1 0M158 486l-2 1M158 488l-2 1M158 490l-2 1M158 492l-2 1M158 494l-2 1M158 496h-2M158 497l-2 1M158 499l-2 1M158 486a.9 .9 0 0 1 1 1 .9 .9 0 0 1-1 1M158 488a.9 .9 0 0 1 1 1 .9 .9 0 0 1-1 1M158 490a.9 .9 0 0 1 1 1 .9 .9 0 0 1-1 1"/>
<path d="M158 492a.9 .9 0 0 1 1 1 .9 .9 0 0 1-1 1M158 494a.9 .9 0 0 1 1 1 .9 .9 0 0 1-1 1M158 496a.9 .9 0 0 1 1 0 .9 .9 0 0 1-1 1M158 497a.9 .9 0 0 1 1 1 .9 .9 0 0 1-1 1M158 499a.9 .9 0 0 1 1 1 .9 .9 0 0 1-1 1M159 485v33M165 485v37h-10v-7M166 486h12M179 486h32M192 489l36 41h10M200 485l28 24h10M205 482h.1"/>
<path d="M205 482v1M206 482v1zM206 482h10zM206 482h.1M209 486l19 13h10M213 482h3zM216 482h.1M368 491h10v1M378 492h-10v23M378 492v22M145 506v1h10v-1M145 507v7h10v-7"/>
<path d="M145 514v1h10v-1M145 515v6h10v-6M151 516l-27 12h-10M156 500l2 1M156 502l2 1M156 504l2 1M156 506l2 1M156 507l2 1M156 511l2 1M156 513l2 1M156 515l2 1M156 517l2 1"/>
<path d="M156 518l2 1M156 500a.9 .9 0 0 0 0 1 .9 .9 0 0 0 0 1M156 502a.9 .9 0 0 0 0 1 .9 .9 0 0 0 0 1M156 504a.9 .9 0 0 0 0 1 .9 .9 0 0 0 0 1M156 506a.9 .9 0 0 0 0 1M156 507a.9 .9 0 0 0 0 1 .9 .9 0 0 0 0 1 .9 .9 0 0 0 0 1 .9 .9 0 0 0 0 1M156 511a.9 .9 0 0 0 0 1 .9 .9 0 0 0 0 1M156 513a.9 .9 0 0 0 0 1 .9 .9 0 0 0 0 1M156 515a.9 .9 0 0 0 0 1 .9 .9 0 0 0 0 1M156 517a.9 .9 0 0 0 0 1M156 518a.9 .9 0 0 0 0 1 .9 .9 0 0 0 0 1M158 514l-2 1"/>
<path d="M158 501l-2 1M158 503l-2 1M158 505l-2 1M158 507h-2M158 508l-2 1 2 1M158 510l-2 1M158 512l-2 1M158 516l-2 1M158 518h-2M158 519l-2 1M158 501a.9 .9 0 0 1 1 1 .9 .9 0 0 1-1 1M158 503a.9 .9 0 0 1 1 1 .9 .9 0 0 1-1 1"/>
<path d="M158 505a.9 .9 0 0 1 1 1 .9 .9 0 0 1-1 1M158 507a.9 .9 0 0 1 1 0 .9 .9 0 0 1-1 1M158 508a.9 .9 0 0 1 1 1 .9 .9 0 0 1-1 1M158 510a.9 .9 0 0 1 1 1 .9 .9 0 0 1-1 1M158 512a.9 .9 0 0 1 1 1 .9 .9 0 0 1-1 1M158 514a.9 .9 0 0 1 1 1 .9 .9 0 0 1-1 1M158 516a.9 .9 0 0 1 1 1 .9 .9 0 0 1-1 1M158 518a.9 .9 0 0 1 1 0 .9 .9 0 0 1-1 1M158 519a.9 .9 0 0 1 1 1 .9 .9 0 0 1-1 1l-2-1M349 515h50v22h-50zM368 514h10v1M424 517h-10l-13 7"/>
<path d="M145 521v1h10v-1M156 520a.9 .9 0 0 0 0 1 .9 .9 0 0 0 0 1h1M159 522v-4v4M214 527l14 16h10"/>
<circle cx="524" cy="63" r="1.1"/>
</g>
<g fill="#000" stroke="#000" stroke-width=".52">
<path d="M520 60l1-1 3 4zM380 89l1-1 2 5zM215 176l3 4-4-3zM588 176l2 1-5 3zM138 305l4 2-4-1zM140 319l5 1h-5zM144 312l5 2-5-1zM145 305l4 3-5-2zM157 307l3 4-4-3zM177 315l1 2-5 2zM643 315l4 4-5-2zM663 307l1 1-4 3z"/>
<path d="M671 308l4-3 1 1zM671 314l5-2v1zM678 307l4-2v1zM136 330h5l-5 2zM138 323h5l-5 1zM675 320l5-1v1zM677 323h5v1zM679 330h5v2zM164 345l3 4h-1zM167 339l4 3-1 2zM649 342l4-3-3 5zM656 345l-2 4h-1z"/>
<path d="M158 362l4 3-1 1zM658 365l4-3-3 4zM377 391l1-1 2 5zM387 390l2 1-4 4zM673 387h5v2zM389 405l4-3 1 1zM364 429l4 3-5-1zM437 431l4-3 1 1zM437 438l5-2v1zM437 450l5 2-1 1zM437 445h5v1zM136 461l4 3-4-2z"/>
<path d="M142 470l5 1-5 1zM142 477l5-1-4 3zM143 466l5 2h-5zM146 460l3 4-5-2zM176 463l4 4-5-2zM209 474l5-3v2zM437 460l4 3-2 1zM143 485l4-2-4 3zM151 485l4-3-3 4zM188 486l4 3-1 1zM196 482l4 3-1 1zM204 484l5 2-1 1z"/>
<path d="M216 482l5-2 1 2zM151 515l4-1-4 2zM211 523l3 3-1 1zM397 527l4-3v1z"/>
<path d="M219 30l-3 3zM219 30l-3 3z"/>
<path d="M219 37l-3 3zM219 37l-3 3z"/>
<path d="M284 40l2-3zM286 37l-2 3z"/>
<path d="M286 32l2-2zM288 30l-2 3z"/>
<path d="M293 71l2 3zM293 71l2 3z"/>
<path d="M300 70l3 2zM300 70l3 2z"/>
<path d="M307 60l3 2zM307 60l3 2z"/>
<path d="M331 94l3 3zM332 94l2 2z"/>
<path d="M504 100l3 2zM504 100l3 2z"/>
<path d="M332 179l2 2zM331 179l3 3z"/>
<path d="M209 217l2 2zM209 216l3 3z"/>
<path d="M505 209l2 2zM504 209l3 2z"/>
<path d="M293 250l2 3zM293 250l2 3z"/>
<path d="M300 250l3 3zM300 250l3 3z"/>
<path d="M308 250l2 3zM307 250l3 3z"/>
<path d="M321 250l3 3zM321 250l3 3z"/>
<path d="M209 261l3 3zM209 262l2 2z"/>
<path d="M322 261l-1 1 3 2zM321 262l3 2z"/>
<path d="M530 270l-2 3 3-3zM530 270l-2 3v-1z"/>
<path d="M573 272l3-2zM576 270l-3 3z"/>
<path d="M351 431l3 2zM351 431l3 2z"/>
<path d="M351 446l3 2zM351 446l3 2z"/>
</g>
<g fill="#989898" stroke="#989898" stroke-width=".52">
<path d="M202 475h3zM202 475h3z"/>
<path d="M202 475h4zM202 475h4z"/>
<path d="M202 475h4zM202 475h4z"/>
<path d="M202 475l4 4v-4zM202 475l4 4h-4z"/>
<path d="M202 479l4 3v-3zM202 479l4 3h-6z"/>
<path d="M200 482h6zM200 482h6z"/>
<path d="M200 482h6zM200 482h6z"/>
<path d="M200 482h6zM200 482h6z"/>
<path d="M200 482h6zM200 482h6z"/>
<path d="M200 482h5zM200 482h5z"/>
<path d="M200 482l6 1zM200 482l6 1z"/>
<path d="M206 482v1zM206 482v1z"/>
<path d="M200 483h6zM200 483h6z"/>
<path d="M200 483l6 2v-2zM200 483l6 2h-6z"/>
<path d="M155 475l1 10v-10zM155 475l1 10h-1z"/>
</g>
<!-- layer: axis -->
<path d="M145 476h9M145 482h9" fill="none" stroke="#ffbf00" stroke-width=".52"/>
<g font-size="7">
<text x="663" y="475">Project: Partial demolition &amp; rebuild of garage and</text>
<text x="663" y="483">single-storey side extension plus construction of front</text>
<text x="663" y="491">porch.</text>
<text x="663" y="508">Client name and address: James Mullaney, 564</text>
<text x="663" y="517">Stannington Road, Stannington, S6 6AB</text>
<text x="663" y="533">Page 5 of 7: Porch.</text>
<text x="663" y="550">Scale at A1: Cutaways 1:10, otherwise 1:20</text>
<text x="663" y="567">Date: June 2023</text>
</g>
<g font-size="5.2">
<text x="412" y="35">Rainwater piped along gazebo to</text>
<text x="306" y="40">65x100x900mm</text>
<text x="405" y="41">ultimately flow into the existing drain</text>
<text x="311" y="46">concrete lintel</text>
<text x="426" y="47">next to the existing garage.</text>
<text x="250" y="48">A</text>
<text x="397" y="48">B</text>
<text x="548" y="48">C</text>
<text x="610" y="138">Roof substructure</text>
<text x="114" y="155">New wall tied into existing</text>
<text x="100" y="161">brick masonry by wall ties every</text>
<text x="155" y="167">225mm.</text>
<text x="116" y="173">Brick: every third course;</text>
<text x="608" y="171">New wall tied into existing</text>
<text x="127" y="180">Block: every course.</text>
<text x="608" y="177">brick masonry by wall ties every</text>
<text x="608" y="184">225mm.</text>
<text x="608" y="190">Brick: every third course;</text>
<text x="184" y="217">Ground Level</text>
<text x="43" y="278">18mm OSB on firring strips</text>
<text x="714" y="278">18mm OSB on firring strips</text>
<text x="397" y="283">D</text>
<text x="66" y="291">25x38mm timber</text>
<text x="714" y="291">25x38mm timber</text>
<text x="91" y="299">EPDM</text>
<text x="714" y="299">EPDM</text>
<text x="205" y="306">100mm</text>
<text x="573" y="306">100mm Rockwool</text>
<text x="65" y="308">38x63mm batons</text>
<text x="714" y="308">38x63mm batons</text>
<text x="65" y="317">25x38mm batons</text>
<text x="205" y="312">Rockwool</text>
<text x="715" y="317">25x38mm batons</text>
<text x="59" y="326">12.5x200mm timber</text>
<text x="714" y="326">12.5x200mm timber</text>
<text x="60" y="336">12.5x225mm fascia</text>
<text x="714" y="336">12.5x225mm fascia</text>
<text x="186" y="349">12.5mm plasterboard</text>
<text x="589" y="349">10mm plasterboard</text>
<text x="186" y="362">38x63mm studwork</text>
<text x="588" y="362">38x63mm studwork</text>
<text x="299" y="371">100mm EPS insulation</text>
<text x="414" y="370">38x63mm studwork secured via</text>
<text x="305" y="377">infilling the studwork</text>
<text x="415" y="377">screws into flooring, joists, walls.</text>
<text x="186" y="378">100mm EPS</text>
<text x="605" y="378">100mm EPS</text>
<text x="186" y="385">infilling the studwork</text>
<text x="587" y="385">infilling the studwork</text>
<text x="715" y="392">88x91x1200mm steel lintel</text>
<text x="414" y="398">10mm plasterboard</text>
<text x="715" y="399">Catnic single leaf angle lintel</text>
<text x="138" y="404">Cutaway A</text>
<text x="645" y="406">Cutaway C</text>
<text x="715" y="405">BSD1002700</text>
<text x="715" y="411">rated to 4 kN; supporting 0.4 kN)</text>
<text x="465" y="424">50mm cement screed</text>
<text x="330" y="427">DPC</text>
<text x="96" y="433">EPDM</text>
<text x="465" y="436">100mm concrete</text>
<text x="72" y="442">25x38mm timber</text>
<text x="306" y="449">Ground</text>
<text x="465" y="447">50mm EPS insulation</text>
<text x="71" y="456">47x220mm fascia</text>
<text x="465" y="461">25mm sand</text>
<text x="87" y="466">18mm osb</text>
<text x="465" y="468">covered with DPC</text>
<text x="240" y="469">47x120mm C16 ledger</text>
<text x="71" y="475">38x63mm batons</text>
<text x="240" y="481">M12 bolts resin-fixed</text>
<text x="465" y="485">175mm hardcore</text>
<text x="51" y="487">47x120mm C16 wall plate</text>
<text x="240" y="487">to existing brickwork</text>
<text x="387" y="494">Ground</text>
<text x="74" y="501">5x80mm screws</text>
<text x="240" y="500">47x97mm joist hangers</text>
<text x="58" y="513">Joists tied to blockwork</text>
<text x="240" y="511">47x120mm C16 joists in-filled</text>
<text x="240" y="517">with 120mm EPS insulation</text>
<text x="426" y="519">500mm wide, 225mm deep</text>
<text x="426" y="525">concrete strip footings</text>
<text x="59" y="529">100mm EPS insulation</text>
<text x="240" y="531">12.5 mm plasterboard</text>
<text x="64" y="536">infilling the studwork</text>
<text x="138" y="535">Cutaway B</text>
<text x="240" y="544">Existing wall</text>
<text x="358" y="546">Cutaway D</text>
</g>
<g font-size="4.9">
<text x="243" y="31">1397mm</text>
<text x="242" y="38">1350mm</text>
<text x="332" y="147" transform="rotate(-90 332 147)">1700mm</text>
<text x="308" y="166" transform="rotate(-90 308 166)">3803mm</text>
<text x="505" y="165" transform="rotate(-90 505 165)">2185mm</text>
<text x="293" y="171" transform="rotate(-90 293 171)">3578mm</text>
<text x="301" y="171" transform="rotate(-90 301 171)">3603mm</text>
<text x="210" y="248" transform="rotate(-90 210 248)">900mm</text>
<text x="544" y="270">910mm</text>
<text x="322" y="282" transform="rotate(-90 322 282)">225mm</text>
<text x="352" y="468" transform="rotate(-90 352 468)">155 mm</text>
</g>
</svg>
